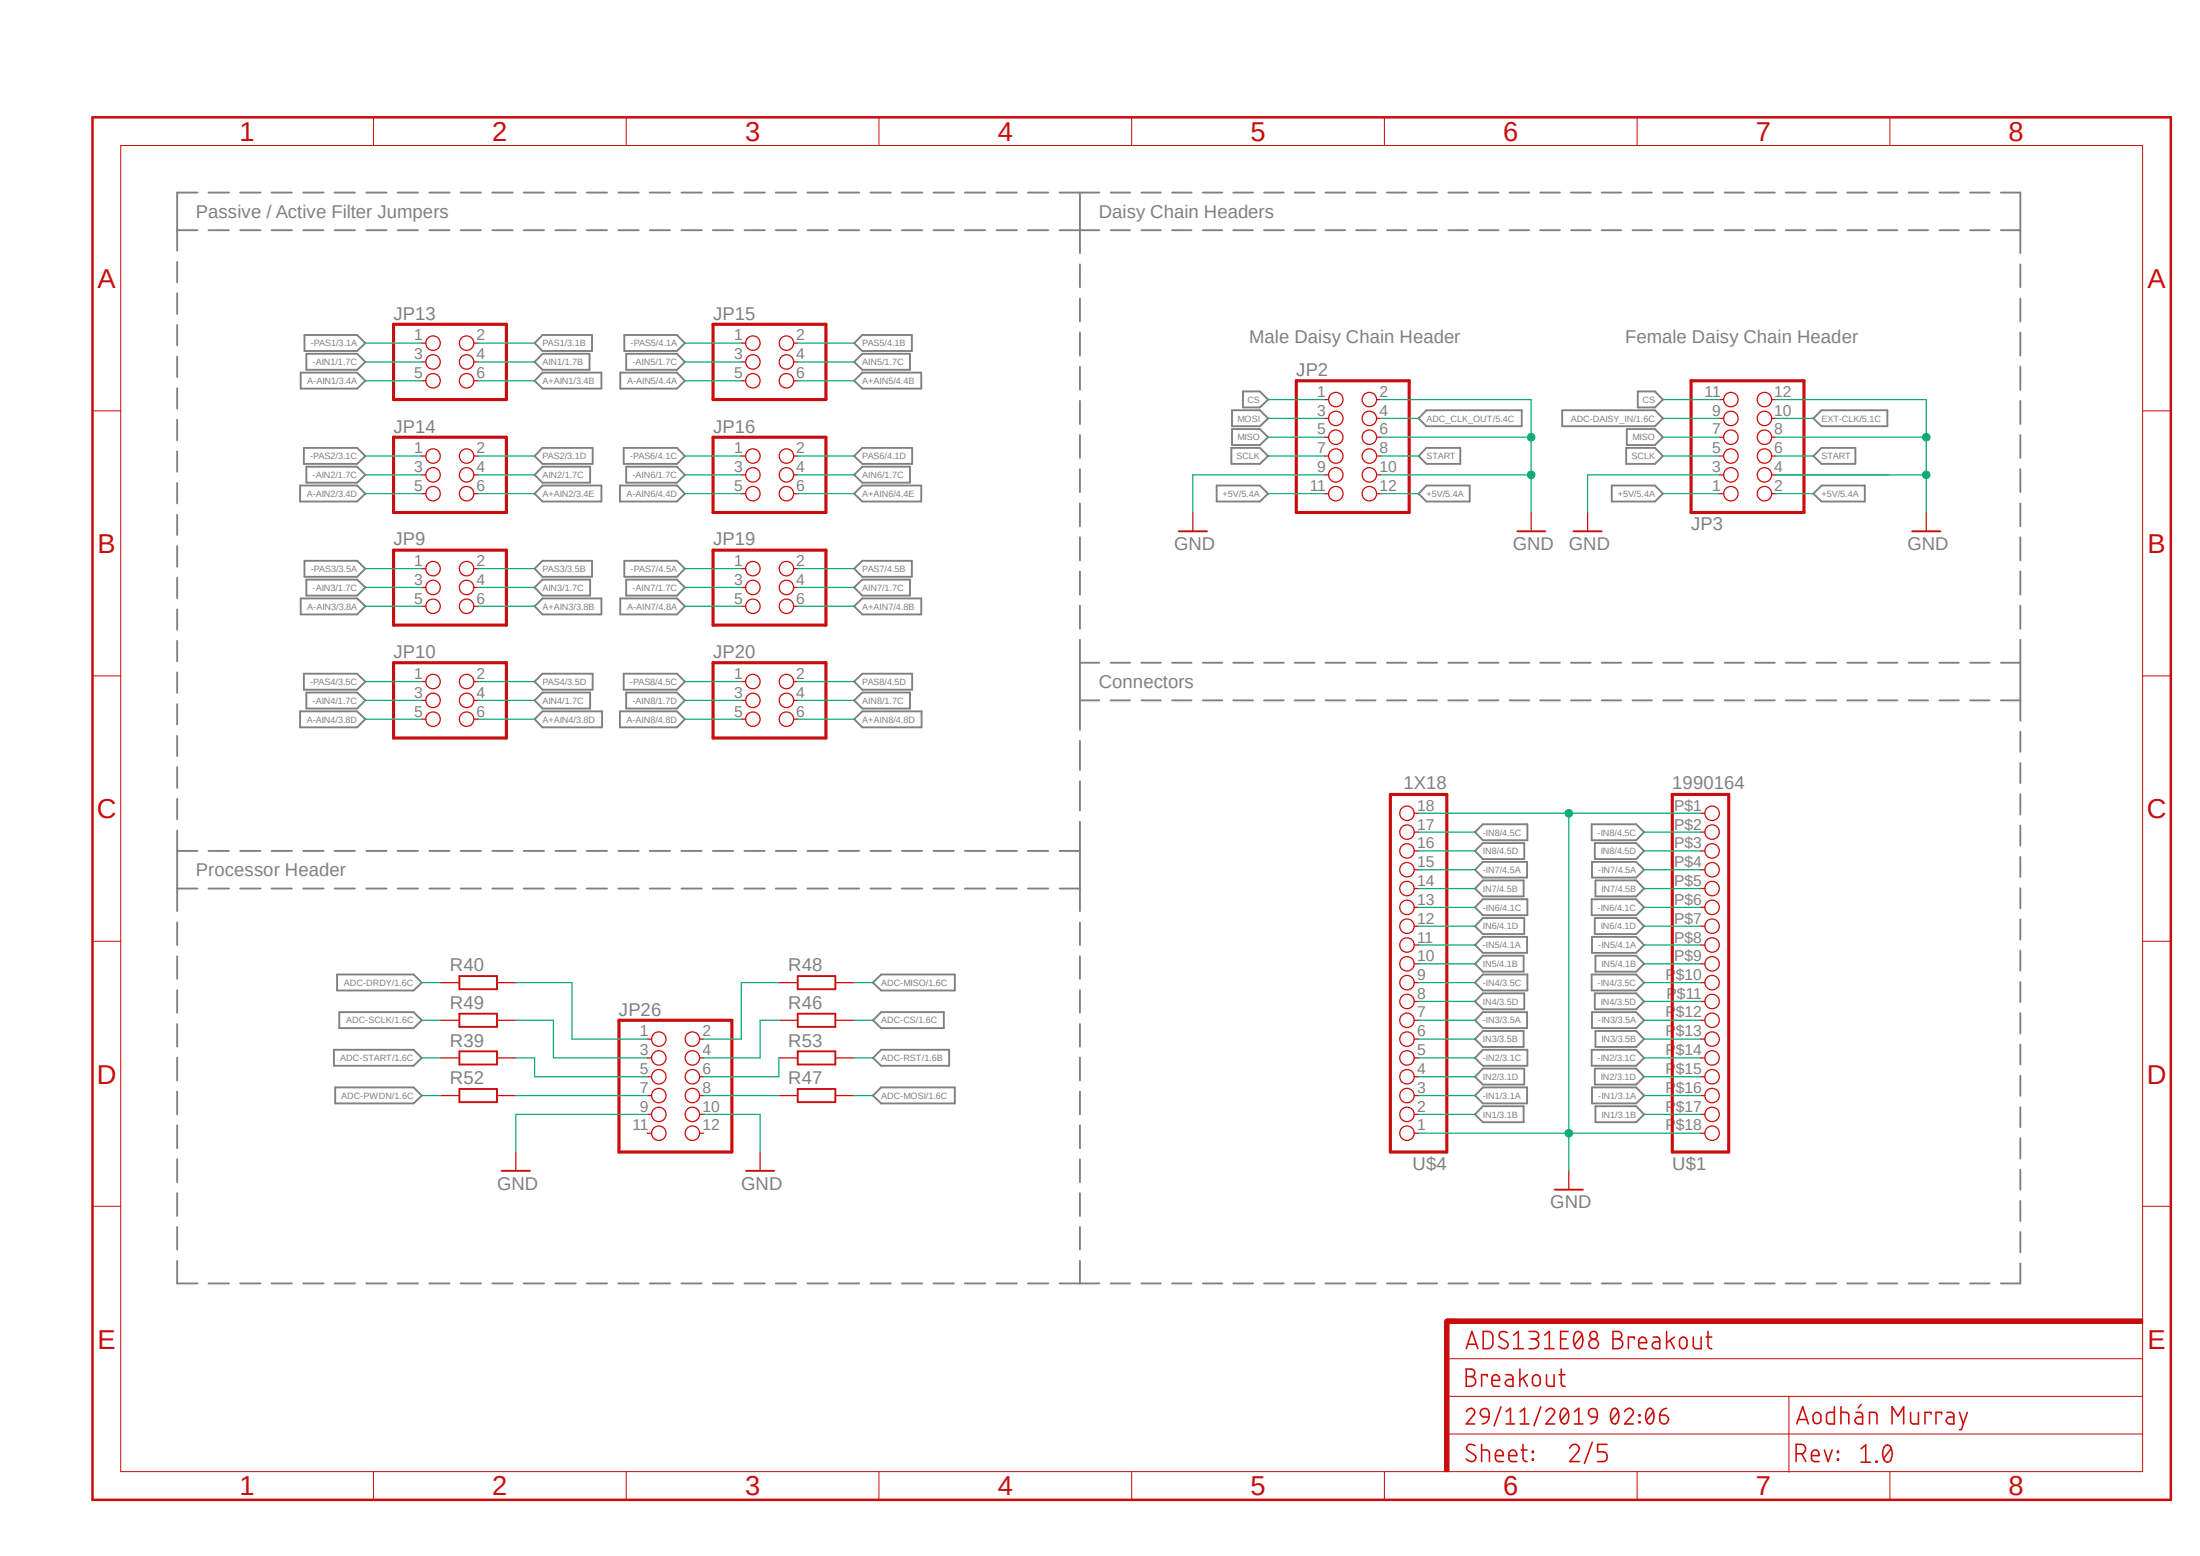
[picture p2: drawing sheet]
<svg xmlns="http://www.w3.org/2000/svg" width="297mm" height="210mm" viewBox="0 0 297 210" stroke-linecap="round" stroke-linejoin="round" font-family="sans-serif">
<path d="M12.1 15.5l281.3 187.3M293.4 15.5l-281.3 187.3" fill="none" stroke="#fff" stroke-width=".14"/>
<g fill="none" stroke="#808080" stroke-width=".25">
<path d="M23.9 35.3v2.8M23.9 39.6v2.8M23.9 31.1h2.8M26.7 26h-2.8v7.8M28.2 26h2.7M28.2 31.1h2.7M32.4 26h2.8M32.4 31.1h2.8M36.7 26h2.7M36.7 31.1h2.7M40.9 26h2.8M40.9 31.1h2.8"/>
<path d="M45.2 26h2.7M45.2 31.1h2.7M49.4 26h2.8M49.4 31.1h2.8M53.7 26h2.7M53.7 31.1h2.7M58 26h2.7M58 31.1h2.7M62.2 26h2.7M62.2 31.1h2.7M66.5 26h2.7M66.5 31.1h2.7"/>
<path d="M70.7 26h2.7M70.7 31.1h2.7M75 26h2.7M75 31.1h2.7M79.2 26h2.8M79.2 31.1h2.8M83.5 26h2.7M83.5 31.1h2.7M87.7 26h2.8M87.7 31.1h2.8M92 26h2.7M92 31.1h2.7"/>
<path d="M96.2 26h2.8M96.2 31.1h2.8M100.5 26h2.8M100.5 31.1h2.8M104.7 26h2.8M104.7 31.1h2.8M109 26h2.8M109 31.1h2.8M113.2 26h2.8M113.2 31.1h2.8M117.5 26h2.8M117.5 31.1h2.8"/>
<path d="M121.8 26h2.7M121.8 31.1h2.7M126 26h2.8M126 31.1h2.8M130.3 26h2.7M130.3 31.1h2.7M134.5 26h2.8M134.5 31.1h2.8M138.8 26h2.7M138.8 31.1h2.7M143 26h5.4M143 31.1h5.4"/>
<path d="M145.8 26v8.2M145.8 35.7v3.1M149.9 26h2.7M149.9 31.1h2.7M154.1 26h2.6M154.1 31.1h2.6M158.2 26h2.7M158.2 31.1h2.7M162.4 26h2.6M162.4 31.1h2.6M166.5 26h2.7M166.5 31.1h2.7"/>
<path d="M170.6 26h2.7M170.6 31.1h2.7M174.8 26h2.7M174.8 31.1h2.7M178.9 26h2.7M178.9 31.1h2.7M183.1 26h2.6M183.1 31.1h2.6M187.2 26h2.7M187.2 31.1h2.7M191.4 26h2.6M191.4 31.1h2.6"/>
<path d="M195.5 26h2.7M195.5 31.1h2.7M199.6 26h2.7M199.6 31.1h2.7M203.8 26h2.7M203.8 31.1h2.7M207.9 26h2.7M207.9 31.1h2.7M212.1 26h2.7M212.1 31.1h2.7M216.2 26h2.7M216.2 31.1h2.7"/>
<path d="M220.4 26h2.6M220.4 31.1h2.6M224.5 26h2.7M224.5 31.1h2.7M228.7 26h2.6M228.7 31.1h2.6M232.8 26h2.7M232.8 31.1h2.7M236.9 26h2.7M236.9 31.1h2.7M241.1 26h2.7M241.1 31.1h2.7"/>
<path d="M245.2 26h2.7M245.2 31.1h2.7M249.4 26h2.7M249.4 31.1h2.7M253.5 26h2.7M253.5 31.1h2.7M257.7 26h2.6M257.7 31.1h2.6M261.8 26h2.7M261.8 31.1h2.7M266 26h2.6M266 31.1h2.6"/>
<path d="M270.1 26h2.7v8.2M270.1 31.1h2.7M272.8 35.7v3.1M23.9 43.9v2.7M23.9 48.1v2.8M23.9 52.4v2.8M23.9 56.6v2.8M40.6 50.3h7.6l1.1 1.1-1.1 1.1h-7.6zM41.1 45.2h7.1l1.1 1.1-1.1 1.1h-7.1zM41.4 47.8h6.8l1.1 1.1-1.1 1h-6.8zM73.2 47.8h6.4v2.1h-6.4l-1-1zM73.2 45.2h6.7v2.2h-6.7l-1-1.1z"/>
<path d="M73.2 50.3h8v2.2h-8l-1-1.1zM83.7 50.3h7.7l1.1 1.1-1.1 1.1h-7.7zM84.3 45.2h7.1l1.1 1.1-1.1 1.1h-7.1zM84.5 47.8h6.9l1.1 1.1-1.1 1h-6.9zM115.3 46.3l1.1-1.1h6.7v2.2h-6.7zM116.4 47.8h6.5v2.1h-6.5l-1.1-1zM116.4 50.3h8v2.2h-8l-1.1-1.1zM145.8 40.3v3.1M145.8 44.9v3.1M145.8 49.5v3.1M145.8 54.1v3.1M145.8 58.7v3.1"/>
<path d="M166.3 55.4h3.8l1.1 1.1-1.1 1h-3.8zM166.3 57.9h3.8l1.1 1.1-1.1 1.1h-3.8zM167.8 52.8h2.3l1.1 1.1-1.1 1.1h-2.3zM192.6 55.4h12.8v2.1h-12.8l-1.1-1zM210.9 55.4h12.5l1.1 1.1-1.1 1h-12.5zM219.6 57.9h3.8l1.1 1.1-1.1 1.1h-3.8zM221.1 52.8h2.3l1.1 1.1-1.1 1.1h-2.3zM245.9 55.4h8.9v2.1h-8.9l-1.1-1zM272.8 40.3v3.1M272.8 44.9v3.1M272.8 49.5v3.1M272.8 54.1v3.1"/>
<path d="M272.8 58.7v3.1M23.9 60.9v2.8M23.9 65.2v2.7M23.9 69.5v2.7M23.9 73.7v2.8M23.9 78v2.7M40.5 65.5h7.7l1.1 1.1-1.1 1.1h-7.7zM41 60.5h7.2l1.1 1.1-1.1 1h-7.2zM41.1 75.7h7.1l1.1 1.1-1.1 1.1h-7.1zM41.4 63h6.8l1.1 1.1-1.1 1.1h-6.8zM41.4 78.2h6.8l1.1 1.1-1.1 1.1h-6.8zM72.2 76.8l1-1.1h6.7v2.2h-6.7z"/>
<path d="M73.2 60.5h6.8v2.1h-6.8l-1-1zM73.2 65.5h8v2.2h-8l-1-1.1zM73.2 63h6.5v2.2h-6.5l-1-1.1zM73.2 78.2h6.5v2.2h-6.5l-1-1.1zM83.7 65.5h7.7l1.1 1.1-1.1 1.1h-7.7zM84.2 60.5h7.2l1.1 1.1-1.1 1h-7.2zM84.3 75.7h7.1l1.1 1.1-1.1 1.1h-7.1zM84.5 63h6.9l1.1 1.1-1.1 1.1h-6.9zM84.5 78.2h6.9l1.1 1.1-1.1 1.1h-6.9zM115.3 61.6l1.1-1.1h6.7v2.1h-6.7zM115.3 64.1l1.1-1.1h6.5v2.2h-6.5zM115.3 66.6l1.1-1.1h8v2.2h-8z"/>
<path d="M115.3 79.3l1.1-1.1h6.5v2.2h-6.5zM115.3 76.8l1.1-1.1h6.7v2.2h-6.7zM145.8 63.3v3.1M145.8 67.9v3.1M145.8 72.5v3.1M145.8 77.1v3.2M164.3 65.5h5.8l1.1 1.1-1.1 1.1h-5.8zM166.2 60.5h3.9l1.1 1.1-1.1 1h-3.9zM192.6 60.5h4.5v2.1h-4.5l-1.1-1zM192.6 65.5h5.8v2.2h-5.8l-1.1-1.1zM217.6 65.5h5.8l1.1 1.1-1.1 1.1h-5.8zM219.5 60.5h3.9l1.1 1.1-1.1 1h-3.9z"/>
<path d="M245.9 60.5h4.6v2.1h-4.6l-1.1-1zM245.9 65.5h5.9v2.2h-5.9l-1.1-1.1zM272.8 63.3v3.1M272.8 67.9v3.1M272.8 72.5v3.1M272.8 77.1v3.2M23.9 82.3v2.7M23.9 86.5v2.8M23.9 90.8v2.7M23.9 95v2.8M23.9 99.3v2.8M40.5 96h7.7l1.1 1.1-1.1 1.1h-7.7z"/>
<path d="M40.6 80.8h7.6l1.1 1-1.1 1.1h-7.6zM41 90.9h7.2l1.1 1.1-1.1 1.1h-7.2zM41.4 93.5h6.8l1.1 1-1.1 1.1h-6.8zM72.2 92l1-1.1h6.8v2.2h-6.8zM72.2 97.1l1-1.1h8.1v2.2h-8.1zM73.2 80.8h8v2.1h-8l-1-1.1zM73.2 93.5h6.5v2.1h-6.5l-1-1.1zM83.7 96h7.7l1.1 1.1-1.1 1.1h-7.7zM83.7 80.8h7.7l1.1 1-1.1 1.1h-7.7zM84.2 90.9h7.2l1.1 1.1-1.1 1.1h-7.2zM84.5 93.5h6.9l1.1 1-1.1 1.1h-6.9zM115.3 81.8l1.1-1h8v2.1h-8z"/>
<path d="M115.3 94.5l1.1-1h6.5v2.1h-6.5zM115.3 97.1l1.1-1.1h8v2.2h-8zM115.3 92l1.1-1.1h6.7v2.2h-6.7zM145.8 81.7v3.2M145.8 86.4v12.1M145.8 100v3.9M145.8 89.5h2.6M145.8 94.5h2.6M149.9 89.5h2.7M149.9 94.5h2.7M154.1 89.5h2.6M154.1 94.5h2.6"/>
<path d="M158.2 89.5h2.7M158.2 94.5h2.7M162.4 89.5h2.6M162.4 94.5h2.6M166.5 89.5h2.7M166.5 94.5h2.7M170.6 89.5h2.7M170.6 94.5h2.7M174.8 89.5h2.7M174.8 94.5h2.7M178.9 89.5h2.7M178.9 94.5h2.7"/>
<path d="M183.1 89.5h2.6M183.1 94.5h2.6M187.2 89.5h2.7M187.2 94.5h2.7M191.4 89.5h2.6M191.4 94.5h2.6M195.5 89.5h2.7M195.5 94.5h2.7M199.6 89.5h2.7M199.6 94.5h2.7M203.8 89.5h2.7M203.8 94.5h2.7"/>
<path d="M207.9 89.5h2.7M207.9 94.5h2.7M212.1 89.5h2.7M212.1 94.5h2.7M216.2 89.5h2.7M216.2 94.5h2.7M220.4 89.5h2.6M220.4 94.5h2.6M224.5 89.5h2.7M224.5 94.5h2.7M228.7 89.5h2.6M228.7 94.5h2.6"/>
<path d="M232.8 89.5h2.7M232.8 94.5h2.7M236.9 89.5h2.7M236.9 94.5h2.7M241.1 89.5h2.7M241.1 94.5h2.7M245.2 89.5h2.7M245.2 94.5h2.7M249.4 89.5h2.7M249.4 94.5h2.7M253.5 89.5h2.7M253.5 94.5h2.7"/>
<path d="M257.7 89.5h2.6M257.7 94.5h2.6M261.8 89.5h2.7M261.8 94.5h2.7M266 89.5h2.6M266 94.5h2.6M270.1 89.5h2.7M270.1 94.5h2.7M272.8 81.7v3.2M272.8 86.4v10.9M272.8 98.8v2.7M23.9 103.5v2.8"/>
<path d="M23.9 107.8v2.8M23.9 112.1v10.9M23.9 114.9h2.8M23.9 119.9h2.8M28.2 114.9h2.7M28.2 119.9h2.7M32.4 114.9h2.8M32.4 119.9h2.8M36.7 114.9h2.7M36.7 119.9h2.7M40.9 114.9h2.8M40.9 119.9h2.8"/>
<path d="M45.2 114.9h2.7M45.2 119.9h2.7M49.4 114.9h2.8M49.4 119.9h2.8M53.7 114.9h2.7M53.7 119.9h2.7M58 114.9h2.7M58 119.9h2.7M62.2 114.9h2.7M62.2 119.9h2.7M66.5 114.9h2.7M66.5 119.9h2.7"/>
<path d="M70.7 114.9h2.7M70.7 119.9h2.7M75 114.9h2.7M75 119.9h2.7M79.2 114.9h2.8M79.2 119.9h2.8M83.5 114.9h2.7M83.5 119.9h2.7M87.7 114.9h2.8M87.7 119.9h2.8M92 114.9h2.7M92 119.9h2.7"/>
<path d="M96.2 114.9h2.8M96.2 119.9h2.8M100.5 114.9h2.8M100.5 119.9h2.8M104.7 114.9h2.8M104.7 119.9h2.8M109 114.9h2.8M109 119.9h2.8M113.2 114.9h2.8M113.2 119.9h2.8M117.5 114.9h2.8M117.5 119.9h2.8"/>
<path d="M121.8 114.9h2.7M121.8 119.9h2.7M126 114.9h2.8M126 119.9h2.8M130.3 114.9h2.7M130.3 119.9h2.7M134.5 114.9h2.8M134.5 119.9h2.8M138.8 114.9h2.7M138.8 119.9h2.7M143 114.9h2.8M143 119.9h2.8"/>
<path d="M145.8 105.5v3.9M145.8 110.9v12.1M199.1 117.4l1.1-1.1h6v2.1h-6zM199.1 114.9l1.1-1.1h5.6v2.2h-5.6zM199.1 112.3l1.1-1h6v2.1h-6zM200.2 118.8h5.5v2.2h-5.5l-1.1-1.1zM214.9 111.3h6l1.1 1-1.1 1.1h-6zM214.9 116.3h6l1.1 1.1-1.1 1h-6zM215.3 113.8h5.6l1.1 1.1-1.1 1.1h-5.6zM215.4 118.8h5.5l1.1 1.1-1.1 1.1h-5.5zM272.8 103v2.7M272.8 107.2v2.7"/>
<path d="M272.8 111.4v2.7M272.8 115.7v2.7M272.8 119.9v2.7M23.9 124.5v3.1M23.9 129.1v3M23.9 133.6v3.1M23.9 138.2v3.1M45.5 131.5h10.3l1.1 1.1-1.1 1.1h-10.3zM45.8 136.6h10l1.1 1.1-1.1 1.1h-10zM117.9 137.7l1.1-1.1h8.4v2.2h-8.4zM119 131.5h9.9v2.2h-9.9l-1.1-1.1zM145.8 124.5v3.1"/>
<path d="M145.8 129.1v3M145.8 133.6v3.1M145.8 138.2v3.1M200.2 129h5.5v2.1h-5.5l-1.1-1zM200.2 139.1h5.5v2.2h-5.5l-1.1-1zM200.2 126.4h6v2.2h-6l-1.1-1zM200.2 136.6h6v2.2h-6l-1.1-1.1zM200.2 123.9h5.6v2.2h-5.6l-1.1-1.1zM200.2 134.1h5.6v2.1h-5.6l-1.1-1zM200.2 121.4h6v2.1h-6l-1.1-1zM200.2 131.5h6v2.2h-6l-1.1-1.1zM214.9 121.4h6l1.1 1.1-1.1 1h-6z"/>
<path d="M214.9 131.5h6l1.1 1.1-1.1 1.1h-6zM214.9 126.4h6l1.1 1.2-1.1 1h-6zM214.9 136.6h6l1.1 1.1-1.1 1.1h-6zM215.3 123.9h5.6l1.1 1.1-1.1 1.1h-5.6zM215.3 134.1h5.6l1.1 1.1-1.1 1h-5.6zM215.4 129h5.5l1.1 1.1-1.1 1h-5.5zM215.4 139.1h5.5l1.1 1.2-1.1 1h-5.5zM272.8 124.1v2.7M272.8 128.3v2.7M272.8 132.5v2.8M272.8 136.7v2.8M23.9 142.7v3.1"/>
<path d="M23.9 147.3v3.1M23.9 151.9v3.1M23.9 156.5v3.1M45.1 141.7h10.7l1.1 1.1-1.1 1h-10.7zM45.3 146.8h10.5l1.1 1.1-1.1 1h-10.5zM117.9 142.8l1.1-1.1h9.1v2.1h-9.1zM119 146.8h9.9v2.1h-9.9l-1.1-1zM145.8 142.7v3.1M145.8 147.3v3.1M145.8 151.9v3.1M145.8 156.5v3.1M200.2 149.3h5.5v2.2h-5.5l-1.1-1.1z"/>
<path d="M200.2 146.8h6v2.1h-6l-1.1-1zM200.2 144.2h5.6v2.2h-5.6l-1.1-1.1zM200.2 141.7h6v2.1h-6l-1.1-1zM214.9 141.7h6l1.1 1.1-1.1 1h-6zM214.9 146.8h6l1.1 1.1-1.1 1h-6zM215.3 144.2h5.6l1.1 1.1-1.1 1.1h-5.6zM215.4 149.3h5.5l1.1 1.1-1.1 1.1h-5.5zM272.8 141v2.7M272.8 145.2v2.7M272.8 149.4v2.7M272.8 153.6v2.8M272.8 157.9v2.7"/>
<path d="M23.9 161v3.1M23.9 165.6v3.1M23.9 170.2v3h2.8M28.2 173.2h2.7M32.4 173.2h2.8M36.7 173.2h2.7M40.9 173.2h2.8M45.2 173.2h2.7M49.4 173.2h2.8M53.7 173.2h2.7M58 173.2h2.7M62.2 173.2h2.7"/>
<path d="M66.5 173.2h2.7M70.7 173.2h2.7M75 173.2h2.7M79.2 173.2h2.8M83.5 173.2h2.7M87.7 173.2h2.8M92 173.2h2.7M96.2 173.2h2.8M100.5 173.2h2.8M104.7 173.2h2.8M109 173.2h2.8M113.2 173.2h2.8"/>
<path d="M117.5 173.2h2.8M121.8 173.2h2.7M126 173.2h2.8M130.3 173.2h2.7M134.5 173.2h2.8M138.8 173.2h2.7M143 173.2h5.4M145.8 161v3.1M145.8 165.6v3.1M145.8 170.2v3M149.9 173.2h2.7M154.1 173.2h2.6"/>
<path d="M158.2 173.2h2.7M162.4 173.2h2.6M166.5 173.2h2.7M170.6 173.2h2.7M174.8 173.2h2.7M178.9 173.2h2.7M183.1 173.2h2.6M187.2 173.2h2.7M191.4 173.2h2.6M195.5 173.2h2.7M199.6 173.2h2.7M203.8 173.2h2.7"/>
<path d="M207.9 173.2h2.7M212.1 173.2h2.7M216.2 173.2h2.7M220.4 173.2h2.6M224.5 173.2h2.7M228.7 173.2h2.6M232.8 173.2h2.7M236.9 173.2h2.7M241.1 173.2h2.7M245.2 173.2h2.7M249.4 173.2h2.7M253.5 173.2h2.7"/>
<path d="M257.7 173.2h2.6M261.8 173.2h2.7M266 173.2h2.6M272.8 170.5v2.7h-2.7M272.8 162.1v2.7M272.8 166.3v2.7"/>
</g>
<path d="M159.1 71.7h3.8M204.9 71.7h3.7M212.4 71.7h3.8M258.1 71.7h3.9M67.7 158h3.8M100.7 158h3.8" fill="none" stroke="#c90d0c" stroke-width=".25"/>
<g fill="none" stroke="#c90d0c" stroke-width=".17">
<path d="M178.8 53.9h.6M178.8 56.5h.6M178.8 59h.6M185.8 53.9h.6M185.8 56.5h.6M185.8 59h.6M232.1 53.9h.6M232.1 56.5h.6M232.1 59h.6M239.2 53.9h.5M239.2 56.5h.5M239.2 59h.5"/>
<path d="M161 69.2v2.5M178.8 61.6h.6M178.8 64.1h.6M178.8 66.6h.6M185.8 61.6h.6M185.8 64.1h.6M185.8 66.6h.6M206.7 69.2v2.5M214.3 69.2v2.5M232.1 61.6h.6M232.1 64.1h.6M232.1 66.6h.6"/>
<path d="M239.2 61.6h.5M239.2 64.1h.5M239.2 66.6h.5M260.1 69.2v2.5M69.6 155.5v2.5M102.6 155.5v2.5"/>
<circle cx="180.3" cy="53.9" r=".98"/>
<circle cx="180.3" cy="59" r=".98"/>
<circle cx="180.3" cy="56.5" r=".98"/>
<circle cx="184.9" cy="53.9" r=".98"/>
<circle cx="184.9" cy="59" r=".98"/>
<circle cx="184.9" cy="56.5" r=".98"/>
<circle cx="233.7" cy="59" r=".98"/>
<circle cx="233.7" cy="53.9" r=".98"/>
<circle cx="233.7" cy="56.5" r=".98"/>
<circle cx="238.2" cy="53.9" r=".98"/>
<circle cx="238.2" cy="59" r=".98"/>
<circle cx="238.2" cy="56.5" r=".98"/>
<circle cx="180.3" cy="64.1" r=".98"/>
<circle cx="180.3" cy="61.6" r=".98"/>
<circle cx="180.3" cy="66.6" r=".98"/>
<circle cx="184.9" cy="64.1" r=".98"/>
<circle cx="184.9" cy="66.6" r=".98"/>
<circle cx="184.9" cy="61.6" r=".98"/>
<circle cx="233.7" cy="64.1" r=".98"/>
<circle cx="233.7" cy="61.6" r=".98"/>
<circle cx="233.7" cy="66.6" r=".98"/>
<circle cx="238.2" cy="61.6" r=".98"/>
<circle cx="238.2" cy="64.1" r=".98"/>
<circle cx="238.2" cy="66.6" r=".98"/>
</g>
<path d="M175 51.4h15.2v17.8h-15.2zM228.3 51.4h15.2v17.8h-15.2z" fill="none" stroke="#c90d0c" stroke-width=".42"/>
<path d="M195 178.3h.6v20.3h-.6z" fill-rule="evenodd" fill="#c90d0c"/>
<path d="M195 178.3h.6v20.3h-.6z" fill="none" stroke="#c90d0c" stroke-width=".14"/>
<path d="M195.3 178h94v.6h-94z" fill-rule="evenodd" fill="#c90d0c"/>
<g fill="none" stroke="#c90d0c" stroke-width=".14">
<path d="M16.3 19.6h273v179h-273zM50.4 15.8v3.8M84.5 15.8v3.8M118.7 15.8v3.8M152.8 15.8v3.8M186.9 15.8v3.8M221 15.8v3.8M255.1 15.8v3.8M12.5 55.5h3.8M289.3 55.5h3.8M12.5 91.2h3.8M289.3 91.2h3.8"/>
<path d="M12.5 127h3.8M289.3 127h3.8M12.5 162.8h3.8M195.3 178h94v.6h-94zM289.3 162.8h3.8M50.4 198.6v3.8M84.5 198.6v3.8M118.7 198.6v3.8M152.8 198.6v3.8M186.9 198.6v3.8M195.3 193.5h94M195.3 188.5h94"/>
<path d="M195.3 183.4h94M221 198.6v3.8M241.5 188.5v10.2M255.1 198.6v3.8"/>
</g>
<path d="M196.6 178.3h-1.3v1.3" fill="none" stroke="#c90d0c" stroke-width=".64"/>
<g fill="none" stroke="#c90d0c" stroke-width=".21">
<path d="M200.2 179.7h.7a.65 .65 0 0 1 .6 .6v1.1a.74 .74 0 0 1-.6 .6h-.7zM203.5 179.9a.62 .62 0 0 0-.8-.2 .62 .62 0 0 0-.3 .8l1 .6a.57 .57 0 0 1 0 .8 .57 .57 0 0 1-.8 0l-.3-.2M206.4 179.7h.8a.51 .51 0 0 1 .5 .5 .51 .51 0 0 1-.5 .5h-.5M211.7 179.7h-1v2.3h1M212.7 179.8a.51 .51 0 0 1 .8 .2 1.7 1.7 0 0 1-.3 2 .46 .46 0 0 1-.6-.3 2.02 2.02 0 0 1 .1-1.9zM217.8 179.7h.6a.51 .51 0 0 1 .6 .5 .51 .51 0 0 1-.6 .5 .66 .66 0 0 1 .7 .7 .66 .66 0 0 1-.7 .6h-.6zM225 179.7v2.3M230.6 179.7v2a.42 .42 0 0 0 .5 .3M198 184.8h.6a.51 .51 0 0 1 .5 .5 .51 .51 0 0 1-.5 .5 .66 .66 0 0 1 .6 .7 .66 .66 0 0 1-.6 .6h-.6zM198 190.5a.57 .57 0 0 1 .8-.4 .57 .57 0 0 1 .1 .9l-.9 1.2h1.1M198 185.8h.6M198 182l.7-2.3 .8 2.3"/>
<path d="M198.2 181.4h1.1M199.1 195.1a.77 .77 0 0 0-1.1 .1l.1 .5 .9 .6a.53 .53 0 0 1 .2 .7 .53 .53 0 0 1-.7 .2l-.5-.3M200 195.7h.7l.3 .2 .1 .2v1.2M200 194.9v2.4M200.1 190.2a.63 .63 0 0 1 .9 .5v.6h-.7a.6 .6 0 0 1-.4-.5 .6 .6 0 0 1 .2-.6zM200.8 185.8v-.3h-.8v1.6M201 191.3a.94 .94 0 0 1-.9 .9M201.4 186.3h1a.54 .54 0 0 0-.3-.7 .54 .54 0 0 0-.7 .5v.6l.2 .4h.8M201.9 196.5h1a.55 .55 0 0 0-.3-.8 .55 .55 0 0 0-.7 .5l.1 .9 .3 .2h.6M202.6 189.9l-.9 2.5M203.3 185.5l.7 .1 .3 .3v1.2h-.6a.47 .47 0 0 1-.5-.5 .47 .47 0 0 1 .5-.4h.6M203.3 192.2h1.2"/>
<path d="M203.3 190.5l.6-.4v2.1M203.7 196.5h1.1a.55 .55 0 0 0-.4-.8 .55 .55 0 0 0-.7 .5l.1 .9 .3 .2h.7M204.3 182h1.4M204.3 180.2l.7-.5v2.3M205.2 184.8v2.3M205.2 192.2h1.2M205.2 190.5l.6-.4v2.1M205.4 195.7h.8M205.6 194.9v1.9a.5 .5 0 0 0 .6 .5M205.6 186l.6 1.1M206.2 185.5l-1 .8M206.9 195.9h.1v.1h-.1z"/>
<path d="M206.9 196.9h.1v.2h-.1zM207.1 180.7a.66 .66 0 0 1 .6 .7 .66 .66 0 0 1-.6 .6h-.7M207.1 185.7a.5 .5 0 0 1 .5-.1 .5 .5 0 0 1 .3 .5v.5a.53 .53 0 0 1-.5 .5 .53 .53 0 0 1-.5-.5v-.5zM208 189.9l-.9 2.5M208.5 182h1.3M208.5 180.2l.7-.5v2.3M208.7 190.5a.6 .6 0 0 1 .6-.4 .6 .6 0 0 1 .6 .5l-1.2 1.6h1.2M208.8 185.5v1.2l.2 .4h.2h.6v-1.6M210.5 185.5h.8M210.7 180.7h.8M210.8 184.8v1.9a.38 .38 0 0 0 .5 .4M210.9 190.2a.4 .4 0 0 1 .4-.1 .4 .4 0 0 1 .3 .3 1.82 1.82 0 0 1-.1 1.7 .47 .47 0 0 1-.7-.2 1.61 1.61 0 0 1 .1-1.7z"/>
<path d="M211.7 190.5l-1 1.2M211.9 195.5a.63 .63 0 0 1 .9-.5 .63 .63 0 0 1 .2 1l-1.1 1.3h1.3M212.6 192.2h1.1M212.6 190.5l.5-.4v2.1M213.6 180.2l-1 1.3M214.7 190.2a.63 .63 0 0 1 .9 .5v.6h-.7a.6 .6 0 0 1-.4-.5 .6 .6 0 0 1 .2-.6zM215 194.6l-1.1 2.9M215.6 191.3a.94 .94 0 0 1-.9 .9M217 194.9h-1.3v1.1h.8a.67 .67 0 0 1 .5 .6 .67 .67 0 0 1-.5 .7h-.8M217.7 190.2a.41 .41 0 0 1 .4-.1 .41 .41 0 0 1 .3 .3 1.58 1.58 0 0 1-.2 1.8 .42 .42 0 0 1-.6-.3 1.73 1.73 0 0 1 .1-1.7zM217.8 180.7h.6M218.5 190.5l-1 1.2"/>
<path d="M219.3 190.5a.59 .59 0 0 1 .8-.4 .59 .59 0 0 1 .4 .7l-1.2 1.4h1.2M220.6 180.7v-.2h-.8v1.5M221.2 181.2h1.1a.55 .55 0 0 0-.4-.7 .55 .55 0 0 0-.7 .5v.7l.2 .3h.9M221.3 191h.1v.1h-.1zM221.3 191.9h.1v.1h-.1zM222.4 190.2a.41 .41 0 0 1 .4-.1 .41 .41 0 0 1 .3 .3 1.58 1.58 0 0 1-.2 1.8 .42 .42 0 0 1-.6-.3 1.73 1.73 0 0 1 .1-1.7zM223.2 180.5h.7l.2 .3v1.2h-.6a.47 .47 0 0 1-.4-.4 .47 .47 0 0 1 .4-.5h.6M223.2 190.5l-1 1.2M224.1 191h.7a.59 .59 0 0 1 .4 .7 .59 .59 0 0 1-.6 .5 .59 .59 0 0 1-.5-.6zM225 190.1a1.03 1.03 0 0 0-.9 .9M225.5 180.9l.6 1.1M226.1 180.5l-1.1 .7"/>
<path d="M226.8 180.8a.51 .51 0 0 1 .6-.3 .51 .51 0 0 1 .4 .5v.5a.51 .51 0 0 1-.6 .5 .51 .51 0 0 1-.5-.5zM228.6 180.5v1.2l.2 .3h.2h.7v-1.5M230.3 180.5h.8M242.5 196.2h.6a.64 .64 0 0 0 .7-.6 .64 .64 0 0 0-.7-.7h-.6v2.4M242.6 192.2l.8-2.3 .7 2.3M242.8 191.6h1.2M243.2 196.2l.6 1.1M244.6 196.5h1a.54 .54 0 0 0-.4-.8 .54 .54 0 0 0-.6 .5v.9l.3 .2h.7M245 190.8a.5 .5 0 0 1 .5-.1 .5 .5 0 0 1 .3 .4v.5a.53 .53 0 0 1-.5 .6 .53 .53 0 0 1-.5-.6v-.5zM246.3 195.7l.5 1.6 .6-1.6M247.6 189.9v2.3h-.8l-.2-.4v-1l.4-.2h.6M248.1 196.9h.1v.2h-.1z"/>
<path d="M248.1 195.9h.1v.1h-.1zM248.5 190.6h.7l.4 .2v1.4M248.5 189.9v2.3M250.6 190.6l.6 .1 .3 .3v1.2h-.6a.47 .47 0 0 1-.5-.5 .47 .47 0 0 1 .5-.4h.6M251.2 189.6l-.3 .4M251.2 195.5l.7-.5v2.4M251.2 197.4h1.3M252.4 192.2v-1.6l.8 .1 .2 .1v1.4M253.3 197.2h.1v.2h-.1zM254.5 195.2a.46 .46 0 0 1 .8 .2 1.71 1.71 0 0 1-.3 1.9 .52 .52 0 0 1-.7-.3 1.93 1.93 0 0 1 .2-1.8zM255.3 195.5l-1 1.3M255.4 192.2v-2.3l.8 1.2 .8-1.2v2.3"/>
<path d="M257.9 190.6v1.2l.1 .2 .3 .2h.7v-1.6M260.7 190.9v-.3h-.8v1.6M262.1 190.9v-.3h-.7v1.6M262.8 190.6l.8 .1 .2 .3v1.2h-.6a.47 .47 0 0 1-.5-.5 .47 .47 0 0 1 .5-.4h.6M264.5 190.6l.5 1.6M265.6 190.6l-.8 2.4h-.3"/>
<circle cx="215.1" cy="180.2" r=".52"/>
<circle cx="215.2" cy="181.4" r=".65"/>
</g>
<path d="M12.5 15.8h280.6v186.6h-280.6z" fill="none" stroke="#c90d0c" stroke-width=".34"/>
<path d="M53.1 43.8h15.3v10.1h-15.3zM53.1 59h15.3v10.2h-15.3zM96.3 43.8h15.2v10.1h-15.2zM96.3 59h15.2v10.2h-15.2zM53.1 74.3h15.3v10.1h-15.3zM96.3 74.3h15.2v10.1h-15.2zM53.1 89.5h15.3v10.1h-15.3zM96.3 89.5h15.2v10.1h-15.2zM187.7 107.2h7.6v48.3h-7.6zM225.8 107.2h7.6v48.3h-7.6zM83.6 137.7h15.2v17.8h-15.2z" fill="none" stroke="#c90d0c" stroke-width=".42"/>
<g fill="none" stroke="#c90d0c" stroke-width=".17">
<path d="M56.9 46.3h.6M56.9 48.9h.6M56.9 51.4h.6M64 46.3h.6M64 48.9h.6M64 51.4h.6M100.1 46.3h.6M100.1 48.9h.6M100.1 51.4h.6M107.1 46.3h.6M107.1 48.9h.6M107.1 51.4h.6"/>
<path d="M56.9 61.6h.6M56.9 64.1h.6M56.9 66.6h.6M56.9 76.8h.6M56.9 79.3h.6M64 61.6h.6M64 64.1h.6M64 66.6h.6M64 76.8h.6M64 79.3h.6M100.1 61.6h.6M100.1 64.1h.6"/>
<path d="M100.1 66.6h.6M100.1 76.8h.6M100.1 79.3h.6M107.1 61.6h.6M107.1 64.1h.6M107.1 66.6h.6M107.1 76.8h.6M107.1 79.3h.6M56.9 81.8h.6M56.9 92h.6M56.9 94.5h.6M56.9 97.1h.6"/>
<path d="M64 81.8h.6M64 92h.6M64 94.5h.6M64 97.1h.6M100.1 81.8h.6M100.1 92h.6M100.1 94.5h.6M100.1 97.1h.6M107.1 81.8h.6M107.1 92h.6M107.1 94.5h.6M107.1 97.1h.6"/>
<path d="M190.9 119.9h.6M190.9 117.4h.6M190.9 114.9h.6M190.9 112.3h.6M190.9 109.8h.6M229.6 119.9h.6M229.6 117.4h.6M229.6 114.9h.6M229.6 112.3h.6M229.6 109.8h.6M59.5 137.7h2.5M59.5 132.6h2.5"/>
<path d="M67.1 137.7h2.5M67.1 132.6h2.5M105.2 137.7h2.5M105.2 132.6h2.5M112.8 137.7h2.5M112.8 132.6h2.5M190.9 137.7h.6M190.9 135.2h.6M190.9 132.6h.6M190.9 130.1h.6M190.9 127.6h.6M190.9 125h.6"/>
<path d="M190.9 122.5h.6M229.6 137.7h.6M229.6 135.2h.6M229.6 132.6h.6M229.6 130.1h.6M229.6 127.6h.6M229.6 125h.6M229.6 122.5h.6M59.5 147.9h2.5M59.5 142.8h2.5M67.1 147.9h2.5M67.1 142.8h2.5"/>
<path d="M87.4 153h.6M87.4 150.4h.6M87.4 147.9h.6M87.4 145.3h.6M87.4 142.8h.6M87.4 140.3h.6M94.4 153h.6M94.4 150.4h.6M94.4 147.9h.6M94.4 145.3h.6M94.4 142.8h.6M94.4 140.3h.6"/>
<path d="M105.2 147.9h2.5M105.2 142.8h2.5M112.8 147.9h2.5M112.8 142.8h2.5M190.9 153h.6M190.9 150.4h.6M190.9 147.9h.6M190.9 145.3h.6M190.9 142.8h.6M190.9 140.3h.6M211.8 158v2.6M229.6 153h.6"/>
<path d="M229.6 150.4h.6M229.6 147.9h.6M229.6 145.3h.6M229.6 142.8h.6M229.6 140.3h.6"/>
<circle cx="58.5" cy="46.3" r=".98"/>
<circle cx="58.5" cy="51.4" r=".98"/>
<circle cx="58.5" cy="48.9" r=".98"/>
<circle cx="63" cy="46.3" r=".98"/>
<circle cx="63" cy="51.4" r=".98"/>
<circle cx="63" cy="48.9" r=".98"/>
<circle cx="101.6" cy="51.4" r=".98"/>
<circle cx="101.6" cy="46.3" r=".98"/>
<circle cx="101.6" cy="48.9" r=".98"/>
<circle cx="106.2" cy="48.9" r=".98"/>
<circle cx="106.2" cy="51.4" r=".98"/>
<circle cx="106.2" cy="46.3" r=".98"/>
<circle cx="58.5" cy="61.6" r=".98"/>
<circle cx="58.5" cy="66.6" r=".98"/>
<circle cx="58.5" cy="79.3" r=".98"/>
<circle cx="58.5" cy="76.7" r=".98"/>
<circle cx="58.5" cy="64.1" r=".98"/>
<circle cx="63" cy="76.7" r=".98"/>
<circle cx="63" cy="61.6" r=".98"/>
<circle cx="63" cy="66.6" r=".98"/>
<circle cx="63" cy="79.3" r=".98"/>
<circle cx="63" cy="64.1" r=".98"/>
<circle cx="101.6" cy="61.6" r=".98"/>
<circle cx="101.6" cy="64.1" r=".98"/>
<circle cx="101.6" cy="76.7" r=".98"/>
<circle cx="101.6" cy="66.6" r=".98"/>
<circle cx="101.6" cy="79.3" r=".98"/>
<circle cx="106.2" cy="66.6" r=".98"/>
<circle cx="106.2" cy="61.6" r=".98"/>
<circle cx="106.2" cy="64.1" r=".98"/>
<circle cx="106.2" cy="76.7" r=".98"/>
<circle cx="106.2" cy="79.3" r=".98"/>
<circle cx="58.5" cy="92" r=".98"/>
<circle cx="58.5" cy="81.8" r=".98"/>
<circle cx="58.5" cy="94.5" r=".98"/>
<circle cx="58.5" cy="97.1" r=".98"/>
<circle cx="63" cy="97.1" r=".98"/>
<circle cx="63" cy="94.5" r=".98"/>
<circle cx="63" cy="81.8" r=".98"/>
<circle cx="63" cy="92" r=".98"/>
<circle cx="101.6" cy="94.5" r=".98"/>
<circle cx="101.6" cy="92" r=".98"/>
<circle cx="101.6" cy="81.8" r=".98"/>
<circle cx="101.6" cy="97.1" r=".98"/>
<circle cx="106.2" cy="94.5" r=".98"/>
<circle cx="106.2" cy="92" r=".98"/>
<circle cx="106.2" cy="97.1" r=".98"/>
<circle cx="106.2" cy="81.8" r=".98"/>
<circle cx="189.9" cy="112.3" r=".98"/>
<circle cx="189.9" cy="114.8" r=".98"/>
<circle cx="189.9" cy="117.4" r=".98"/>
<circle cx="189.9" cy="119.9" r=".98"/>
<circle cx="189.9" cy="109.8" r=".98"/>
<circle cx="231.1" cy="109.8" r=".98"/>
<circle cx="231.1" cy="112.3" r=".98"/>
<circle cx="231.1" cy="117.4" r=".98"/>
<circle cx="231.1" cy="114.8" r=".98"/>
<circle cx="231.1" cy="119.9" r=".98"/>
<circle cx="189.9" cy="122.5" r=".98"/>
<circle cx="189.9" cy="127.5" r=".98"/>
<circle cx="189.9" cy="125" r=".98"/>
<circle cx="189.9" cy="135.2" r=".98"/>
<circle cx="189.9" cy="132.6" r=".98"/>
<circle cx="189.9" cy="130.1" r=".98"/>
<circle cx="189.9" cy="137.7" r=".98"/>
<circle cx="231.1" cy="127.5" r=".98"/>
<circle cx="231.1" cy="125" r=".98"/>
<circle cx="231.1" cy="132.6" r=".98"/>
<circle cx="231.1" cy="135.2" r=".98"/>
<circle cx="231.1" cy="122.5" r=".98"/>
<circle cx="231.1" cy="137.7" r=".98"/>
<circle cx="231.1" cy="130.1" r=".98"/>
<circle cx="88.9" cy="140.2" r=".98"/>
<circle cx="88.9" cy="152.9" r=".98"/>
<circle cx="88.9" cy="147.9" r=".98"/>
<circle cx="88.9" cy="142.8" r=".98"/>
<circle cx="88.9" cy="145.3" r=".98"/>
<circle cx="88.9" cy="150.4" r=".98"/>
<circle cx="93.5" cy="142.8" r=".98"/>
<circle cx="93.5" cy="150.4" r=".98"/>
<circle cx="93.5" cy="147.9" r=".98"/>
<circle cx="93.5" cy="145.3" r=".98"/>
<circle cx="93.5" cy="152.9" r=".98"/>
<circle cx="93.5" cy="140.2" r=".98"/>
<circle cx="189.9" cy="150.4" r=".98"/>
<circle cx="189.9" cy="145.3" r=".98"/>
<circle cx="189.9" cy="140.2" r=".98"/>
<circle cx="189.9" cy="147.9" r=".98"/>
<circle cx="189.9" cy="152.9" r=".98"/>
<circle cx="189.9" cy="142.8" r=".98"/>
<circle cx="231.1" cy="142.8" r=".98"/>
<circle cx="231.1" cy="152.9" r=".98"/>
<circle cx="231.1" cy="145.3" r=".98"/>
<circle cx="231.1" cy="147.9" r=".98"/>
<circle cx="231.1" cy="150.4" r=".98"/>
<circle cx="231.1" cy="140.2" r=".98"/>
</g>
<path d="M62 136.8h5.1v1.8h-5.1zM62 131.7h5.1v1.8h-5.1zM107.7 136.8h5.1v1.8h-5.1zM107.7 131.7h5.1v1.8h-5.1zM62 147h5.1v1.8h-5.1zM62 141.9h5.1v1.8h-5.1zM107.7 141.9h5.1v1.8h-5.1zM107.7 147h5.1v1.8h-5.1zM209.9 160.6h3.8" fill="none" stroke="#c90d0c" stroke-width=".25"/>
<path d="M171.2 53.9h7.6M171.2 56.5h7.6M186.4 53.9h20.3v15.3M186.4 59h20.3M224.5 53.9h7.6M178.8 64.1h-17.8v5.1M186.4 64.1h20.3M105.2 137.7h-2.6v5.1h-7.6M87.4 150.4h-17.8v5.1M95 150.4h7.6v5.1M95 147.9h10.2" fill="none" stroke="#0dab76" stroke-width=".17"/>
<circle cx="206.7" cy="59" r=".51" fill="#0dab76"/>
<circle cx="206.7" cy="59" r=".51" fill="none" stroke="#0dab76" stroke-width=".14"/>
<circle cx="206.7" cy="64.1" r=".51" fill="#0dab76"/>
<circle cx="206.7" cy="64.1" r=".51" fill="none" stroke="#0dab76" stroke-width=".14"/>
<path d="M239.7 53.9h20.4v15.3M239.7 59h20.4M232.1 64.1h-17.8v5.1M239.7 64.1h20.4" fill="none" stroke="#0dab76" stroke-width=".17"/>
<circle cx="260" cy="59" r=".51" fill="#0dab76"/>
<circle cx="260" cy="59" r=".51" fill="none" stroke="#0dab76" stroke-width=".14"/>
<circle cx="260" cy="64.1" r=".51" fill="#0dab76"/>
<circle cx="260" cy="64.1" r=".51" fill="none" stroke="#0dab76" stroke-width=".14"/>
<path d="M211.8 109.8h17.8M229.6 153h-17.8v5" fill="none" stroke="#0dab76" stroke-width=".17"/>
<circle cx="211.8" cy="153" r=".51" fill="#0dab76"/>
<circle cx="211.8" cy="153" r=".51" fill="none" stroke="#0dab76" stroke-width=".14"/>
<path d="M191.5 109.8h20.3" fill="none" stroke="#0dab76" stroke-width=".17"/>
<circle cx="211.8" cy="109.8" r=".51" fill="#0dab76"/>
<circle cx="211.8" cy="109.8" r=".51" fill="none" stroke="#0dab76" stroke-width=".14"/>
<g fill="none" stroke="#0dab76" stroke-width=".17">
<path d="M49.3 48.9h7.6M49.3 46.3h7.6M49.3 51.4h7.6M64.6 48.9h7.6M64.6 46.3h7.6M64.6 51.4h7.6M92.5 48.9h7.6M92.5 46.3h7.6M92.5 51.4h7.6M107.7 48.9h7.6M107.7 46.3h7.6M107.7 51.4h7.6"/>
<path d="M171.2 59h7.6M186.4 56.5h5.1M224.5 59h7.6M224.5 56.5h7.6M239.7 56.5h5.1M49.3 61.6h7.6M49.3 64.1h7.6M49.3 66.6h7.6M49.3 79.3h7.6M49.3 76.8h7.6M64.6 61.6h7.6M64.6 64.1h7.6"/>
<path d="M64.6 66.6h7.6M64.6 79.3h7.6M64.6 76.8h7.6M92.5 61.6h7.6M92.5 64.1h7.6M92.5 66.6h7.6M92.5 79.3h7.6M92.5 76.8h7.6M107.7 61.6h7.6M107.7 64.1h7.6M107.7 66.6h7.6M107.7 79.3h7.6"/>
<path d="M107.7 76.8h7.6M171.2 61.6h7.6M171.2 66.6h7.6M186.4 61.6h5.1M186.4 66.6h5.1M224.5 61.6h7.6M224.5 66.6h7.6M239.7 61.6h5.1M239.7 66.6h5.1M49.3 81.8h7.6M49.3 94.5h7.6M49.3 97.1h7.6"/>
<path d="M49.3 92h7.6M64.6 81.8h7.6M64.6 94.5h7.6M64.6 97.1h7.6M64.6 92h7.6M92.5 81.8h7.6M92.5 94.5h7.6M92.5 97.1h7.6M92.5 92h7.6M107.7 81.8h7.6M107.7 94.5h7.6M107.7 97.1h7.6"/>
<path d="M107.7 92h7.6M191.5 112.3h7.6M191.5 119.9h7.6M191.5 117.4h7.6M191.5 114.9h7.6M211.8 109.8v43.2h-20.3M222 112.3h7.6M222 119.9h7.6M222 117.4h7.6M222 114.9h7.6M56.9 132.6h2.6M56.9 137.7h2.6"/>
<path d="M69.6 132.6h7.6v7.7h10.2M69.6 137.7h5.1v5.1h12.7M105.2 132.6h-5.1v7.7h-5.1M115.3 132.6h2.6M115.3 137.7h2.6M191.5 132.6h7.6M191.5 137.7h7.6M191.5 135.2h7.6M191.5 130.1h7.6M191.5 127.6h7.6M191.5 125h7.6M191.5 122.5h7.6"/>
<path d="M222 132.6h7.6M222 137.7h7.6M222 135.2h7.6M222 130.1h7.6M222 127.6h7.6M222 125h7.6M222 122.5h7.6M56.9 142.8h2.6M56.9 147.9h2.6M69.6 142.8h2.6v2.5h15.2M69.6 147.9h17.8M105.2 142.8v2.5h-10.2"/>
<path d="M115.3 142.8h2.6M115.3 147.9h2.6M191.5 140.3h7.6M191.5 142.8h7.6M191.5 145.3h7.6M191.5 150.4h7.6M191.5 147.9h7.6M222 140.3h7.6M222 142.8h7.6M222 145.3h7.6M222 150.4h7.6M222 147.9h7.6"/>
</g>
<g font-size="3.7" fill="#c90d0c">
<text x="32.3" y="19">1</text>
<text x="66.5" y="19">2</text>
<text x="100.6" y="19">3</text>
<text x="134.7" y="19">4</text>
<text x="168.8" y="19">5</text>
<text x="202.9" y="19">6</text>
<text x="237.1" y="19">7</text>
<text x="271.2" y="19">8</text>
<text x="13.2" y="38.9">A</text>
<text x="289.9" y="38.9">A</text>
<text x="13.2" y="74.7">B</text>
<text x="289.9" y="74.7">B</text>
<text x="13.1" y="110.4">C</text>
<text x="289.9" y="110.4">C</text>
<text x="13.1" y="146.3">D</text>
<text x="289.9" y="146.3">D</text>
<text x="13.2" y="182">E</text>
<text x="289.9" y="182">E</text>
<text x="32.3" y="201.8">1</text>
<text x="66.5" y="201.8">2</text>
<text x="100.6" y="201.8">3</text>
<text x="134.7" y="201.8">4</text>
<text x="168.8" y="201.8">5</text>
<text x="202.9" y="201.8">6</text>
<text x="237.1" y="201.8">7</text>
<text x="271.2" y="201.8">8</text>
</g>
<g font-size="2.5" fill="#808080">
<text x="26.5" y="29.4">Passive / Active Filter Jumpers</text>
<text x="148.3" y="29.4">Daisy Chain Headers</text>
<text x="53.1" y="43.1">JP13</text>
<text x="96.3" y="43.1">JP15</text>
<text x="168.7" y="46.3">Male Daisy Chain Header</text>
<text x="219.4" y="46.3">Female Daisy Chain Header</text>
<text x="175" y="50.8">JP2</text>
<text x="53.1" y="58.4">JP14</text>
<text x="96.3" y="58.4">JP16</text>
<text x="228.3" y="71.6">JP3</text>
<text x="53.1" y="73.6">JP9</text>
<text x="96.3" y="73.6">JP19</text>
<text x="158.5" y="74.3">GND</text>
<text x="204.2" y="74.3">GND</text>
<text x="211.8" y="74.3">GND</text>
<text x="257.5" y="74.3">GND</text>
<text x="53.1" y="88.8">JP10</text>
<text x="96.3" y="88.8">JP20</text>
<text x="148.3" y="92.9">Connectors</text>
<text x="189.5" y="106.5">1X18</text>
<text x="225.8" y="106.5">1990164</text>
<text x="26.5" y="118.3">Processor Header</text>
<text x="60.7" y="131.1">R40</text>
<text x="106.4" y="131.1">R48</text>
<text x="60.7" y="136.2">R49</text>
<text x="83.6" y="137.1">JP26</text>
<text x="106.4" y="136.2">R46</text>
<text x="60.7" y="141.3">R39</text>
<text x="106.4" y="141.3">R53</text>
<text x="60.7" y="146.3">R52</text>
<text x="106.4" y="146.3">R47</text>
<text x="67.1" y="160.6">GND</text>
<text x="100.1" y="160.6">GND</text>
<text x="190.7" y="157.9">U$4</text>
<text x="225.8" y="157.9">U$1</text>
<text x="209.3" y="163.1">GND</text>
</g>
<g font-size="2.1" fill="#808080">
<text x="55.9" y="45.9">1</text>
<text x="64.3" y="45.9">2</text>
<text x="99.1" y="45.9">1</text>
<text x="107.5" y="45.9">2</text>
<text x="55.9" y="48.5">3</text>
<text x="55.9" y="51">5</text>
<text x="64.3" y="48.5">4</text>
<text x="64.3" y="51">6</text>
<text x="99.1" y="48.5">3</text>
<text x="99.1" y="51">5</text>
<text x="107.5" y="48.5">4</text>
<text x="107.5" y="51">6</text>
<text x="177.8" y="53.6">1</text>
<text x="186.2" y="53.6">2</text>
<text x="230.1" y="53.6">11</text>
<text x="239.5" y="53.6">12</text>
<text x="177.8" y="56.1">3</text>
<text x="177.8" y="58.6">5</text>
<text x="186.2" y="56.1">4</text>
<text x="186.2" y="58.6">6</text>
<text x="231.1" y="58.6">7</text>
<text x="231.1" y="56.1">9</text>
<text x="239.5" y="58.6">8</text>
<text x="239.5" y="56.1">10</text>
<text x="55.9" y="61.2">1</text>
<text x="55.9" y="63.7">3</text>
<text x="64.3" y="61.2">2</text>
<text x="64.3" y="63.7">4</text>
<text x="99.1" y="61.2">1</text>
<text x="99.1" y="63.7">3</text>
<text x="107.5" y="61.2">2</text>
<text x="107.5" y="63.7">4</text>
<text x="177.8" y="61.2">7</text>
<text x="177.8" y="63.7">9</text>
<text x="186.2" y="61.2">8</text>
<text x="186.2" y="63.7">10</text>
<text x="231.1" y="63.7">3</text>
<text x="231.1" y="61.2">5</text>
<text x="239.5" y="63.7">4</text>
<text x="239.5" y="61.2">6</text>
<text x="55.9" y="66.3">5</text>
<text x="64.3" y="66.3">6</text>
<text x="99.1" y="66.3">5</text>
<text x="107.5" y="66.3">6</text>
<text x="176.8" y="66.3">11</text>
<text x="186.2" y="66.3">12</text>
<text x="231.1" y="66.3">1</text>
<text x="239.5" y="66.3">2</text>
<text x="55.9" y="76.4">1</text>
<text x="64.3" y="76.4">2</text>
<text x="99.1" y="76.4">1</text>
<text x="107.5" y="76.4">2</text>
<text x="55.9" y="79">3</text>
<text x="55.9" y="81.5">5</text>
<text x="64.3" y="79">4</text>
<text x="64.3" y="81.5">6</text>
<text x="99.1" y="79">3</text>
<text x="99.1" y="81.5">5</text>
<text x="107.5" y="79">4</text>
<text x="107.5" y="81.5">6</text>
<text x="55.9" y="91.7">1</text>
<text x="55.9" y="94.2">3</text>
<text x="64.3" y="91.7">2</text>
<text x="64.3" y="94.2">4</text>
<text x="99.1" y="91.7">1</text>
<text x="99.1" y="94.2">3</text>
<text x="107.5" y="91.7">2</text>
<text x="107.5" y="94.2">4</text>
<text x="55.9" y="96.7">5</text>
<text x="64.3" y="96.7">6</text>
<text x="99.1" y="96.7">5</text>
<text x="107.5" y="96.7">6</text>
<text x="191.3" y="112">17</text>
<text x="191.3" y="109.4">18</text>
<text x="226" y="112">P$2</text>
<text x="226" y="109.4">P$1</text>
<text x="191.3" y="119.6">14</text>
<text x="191.3" y="117.1">15</text>
<text x="191.3" y="114.5">16</text>
<text x="226" y="119.6">P$5</text>
<text x="226" y="117.1">P$4</text>
<text x="226" y="114.5">P$3</text>
<text x="191.3" y="124.7">12</text>
<text x="191.3" y="122.1">13</text>
<text x="226" y="124.7">P$7</text>
<text x="226" y="122.1">P$6</text>
<text x="191.3" y="129.7">10</text>
<text x="191.3" y="127.2">11</text>
<text x="226" y="129.7">P$9</text>
<text x="226" y="127.2">P$8</text>
<text x="191.3" y="137.3">7</text>
<text x="191.3" y="134.8">8</text>
<text x="191.3" y="132.2">9</text>
<text x="224.8" y="137.3">P$12</text>
<text x="224.8" y="132.2">P$10</text>
<text x="225" y="134.8">P$11</text>
<text x="86.4" y="139.9">1</text>
<text x="86.4" y="142.4">3</text>
<text x="94.8" y="139.9">2</text>
<text x="94.8" y="142.4">4</text>
<text x="191.3" y="142.4">5</text>
<text x="191.3" y="139.9">6</text>
<text x="224.8" y="142.4">P$14</text>
<text x="224.8" y="139.9">P$13</text>
<text x="86.4" y="144.9">5</text>
<text x="86.4" y="147.5">7</text>
<text x="94.8" y="144.9">6</text>
<text x="94.8" y="147.5">8</text>
<text x="191.3" y="147.5">3</text>
<text x="191.3" y="144.9">4</text>
<text x="224.8" y="147.5">P$16</text>
<text x="224.8" y="144.9">P$15</text>
<text x="85.4" y="152.6">11</text>
<text x="86.4" y="150">9</text>
<text x="94.8" y="150">10</text>
<text x="94.8" y="152.6">12</text>
<text x="191.3" y="152.6">1</text>
<text x="191.3" y="150">2</text>
<text x="224.8" y="152.6">P$18</text>
<text x="224.8" y="150">P$17</text>
</g>
<g font-size="1.2" fill="#808080">
<text x="42" y="46.7">-PAS1/3.1A</text>
<text x="73.2" y="46.7">PAS1/3.1B</text>
<text x="85.1" y="46.7">-PAS5/4.1A</text>
<text x="116.4" y="46.7">PAS5/4.1B</text>
<text x="41.5" y="51.8">A-AIN1/3.4A</text>
<text x="42.2" y="49.3">-AIN1/1.7C</text>
<text x="73.2" y="49.3">AIN1/1.7B</text>
<text x="73.2" y="51.8">A+AIN1/3.4B</text>
<text x="84.7" y="51.8">A-AIN5/4.4A</text>
<text x="85.4" y="49.3">-AIN5/1.7C</text>
<text x="116.4" y="49.3">AIN5/1.7C</text>
<text x="116.4" y="51.8">A+AIN5/4.4B</text>
<text x="167" y="56.9">MOSI</text>
<text x="167" y="59.4">MISO</text>
<text x="168.4" y="54.4">CS</text>
<text x="192.6" y="56.9">ADC_CLK_OUT/5.4C</text>
<text x="212" y="56.9">ADC-DAISY_IN/1.6C</text>
<text x="220.4" y="59.4">MISO</text>
<text x="221.7" y="54.4">CS</text>
<text x="245.9" y="56.9">EXT-CLK/5.1C</text>
<text x="41.9" y="62">-PAS2/3.1C</text>
<text x="42.2" y="64.5">-AIN2/1.7C</text>
<text x="73.2" y="62">PAS2/3.1D</text>
<text x="73.2" y="64.5">AIN2/1.7C</text>
<text x="85" y="62">-PAS6/4.1C</text>
<text x="85.4" y="64.5">-AIN6/1.7C</text>
<text x="116.4" y="64.5">AIN6/1.7C</text>
<text x="116.4" y="62">PAS6/4.1D</text>
<text x="166.9" y="62">SCLK</text>
<text x="192.6" y="62">START</text>
<text x="220.3" y="62">SCLK</text>
<text x="245.9" y="62">START</text>
<text x="41.4" y="67.1">A-AIN2/3.4D</text>
<text x="73.2" y="67.1">A+AIN2/3.4E</text>
<text x="84.6" y="67.1">A-AIN6/4.4D</text>
<text x="116.4" y="67.1">A+AIN6/4.4E</text>
<text x="165.1" y="67.1">+5V/5.4A</text>
<text x="192.6" y="67.1">+5V/5.4A</text>
<text x="218.4" y="67.1">+5V/5.4A</text>
<text x="245.9" y="67.1">+5V/5.4A</text>
<text x="42" y="77.2">-PAS3/3.5A</text>
<text x="73.2" y="77.2">PAS3/3.5B</text>
<text x="85.1" y="77.2">-PAS7/4.5A</text>
<text x="116.4" y="77.2">PAS7/4.5B</text>
<text x="41.5" y="82.3">A-AIN3/3.8A</text>
<text x="42.2" y="79.8">-AIN3/1.7C</text>
<text x="73.2" y="79.8">AIN3/1.7C</text>
<text x="73.2" y="82.3">A+AIN3/3.8B</text>
<text x="84.7" y="82.3">A-AIN7/4.8A</text>
<text x="85.4" y="79.8">-AIN7/1.7C</text>
<text x="116.4" y="79.8">AIN7/1.7C</text>
<text x="116.4" y="82.3">A+AIN7/4.8B</text>
<text x="41.9" y="92.5">-PAS4/3.5C</text>
<text x="42.2" y="95">-AIN4/1.7C</text>
<text x="73.2" y="95">AIN4/1.7C</text>
<text x="73.2" y="92.5">PAS4/3.5D</text>
<text x="85" y="92.5">-PAS8/4.5C</text>
<text x="85.4" y="95">-AIN8/1.7D</text>
<text x="116.4" y="95">AIN8/1.7C</text>
<text x="116.4" y="92.5">PAS8/4.5D</text>
<text x="41.4" y="97.5">A-AIN4/3.8D</text>
<text x="73.2" y="97.5">A+AIN4/3.8D</text>
<text x="84.6" y="97.5">A-AIN8/4.8D</text>
<text x="116.4" y="97.5">A+AIN8/4.8D</text>
<text x="200.2" y="112.8">-IN8/4.5C</text>
<text x="215.7" y="112.8">-IN8/4.5C</text>
<text x="200.2" y="117.9">-IN7/4.5A</text>
<text x="200.2" y="115.3">IN8/4.5D</text>
<text x="215.8" y="117.9">-IN7/4.5A</text>
<text x="216.1" y="115.3">IN8/4.5D</text>
<text x="200.2" y="125.4">IN6/4.1D</text>
<text x="200.2" y="122.9">-IN6/4.1C</text>
<text x="200.2" y="120.4">IN7/4.5B</text>
<text x="215.7" y="122.9">-IN6/4.1C</text>
<text x="216.1" y="125.4">IN6/4.1D</text>
<text x="216.2" y="120.4">IN7/4.5B</text>
<text x="200.2" y="130.5">IN5/4.1B</text>
<text x="200.2" y="128">-IN5/4.1A</text>
<text x="215.8" y="128">-IN5/4.1A</text>
<text x="216.2" y="130.5">IN5/4.1B</text>
<text x="46.4" y="133.1">ADC-DRDY/1.6C</text>
<text x="119" y="133.1">ADC-MISO/1.6C</text>
<text x="200.2" y="135.6">IN4/3.5D</text>
<text x="200.2" y="133.1">-IN4/3.5C</text>
<text x="215.7" y="133.1">-IN4/3.5C</text>
<text x="216.1" y="135.6">IN4/3.5D</text>
<text x="45.9" y="143.2">ADC-START/1.6C</text>
<text x="46.7" y="138.1">ADC-SCLK/1.6C</text>
<text x="119" y="138.1">ADC-CS/1.6C</text>
<text x="119" y="143.2">ADC-RST/1.6B</text>
<text x="200.2" y="143.2">-IN2/3.1C</text>
<text x="200.2" y="140.7">IN3/3.5B</text>
<text x="200.2" y="138.1">-IN3/3.5A</text>
<text x="215.7" y="143.2">-IN2/3.1C</text>
<text x="215.8" y="138.1">-IN3/3.5A</text>
<text x="216.2" y="140.7">IN3/3.5B</text>
<text x="46.1" y="148.3">ADC-PWDN/1.6C</text>
<text x="119" y="148.3">ADC-MOSI/1.6C</text>
<text x="200.2" y="148.3">-IN1/3.1A</text>
<text x="200.2" y="145.8">IN2/3.1D</text>
<text x="215.8" y="148.3">-IN1/3.1A</text>
<text x="216.1" y="145.8">IN2/3.1D</text>
<text x="200.2" y="150.8">IN1/3.1B</text>
<text x="216.2" y="150.8">IN1/3.1B</text>
</g>
</svg>
